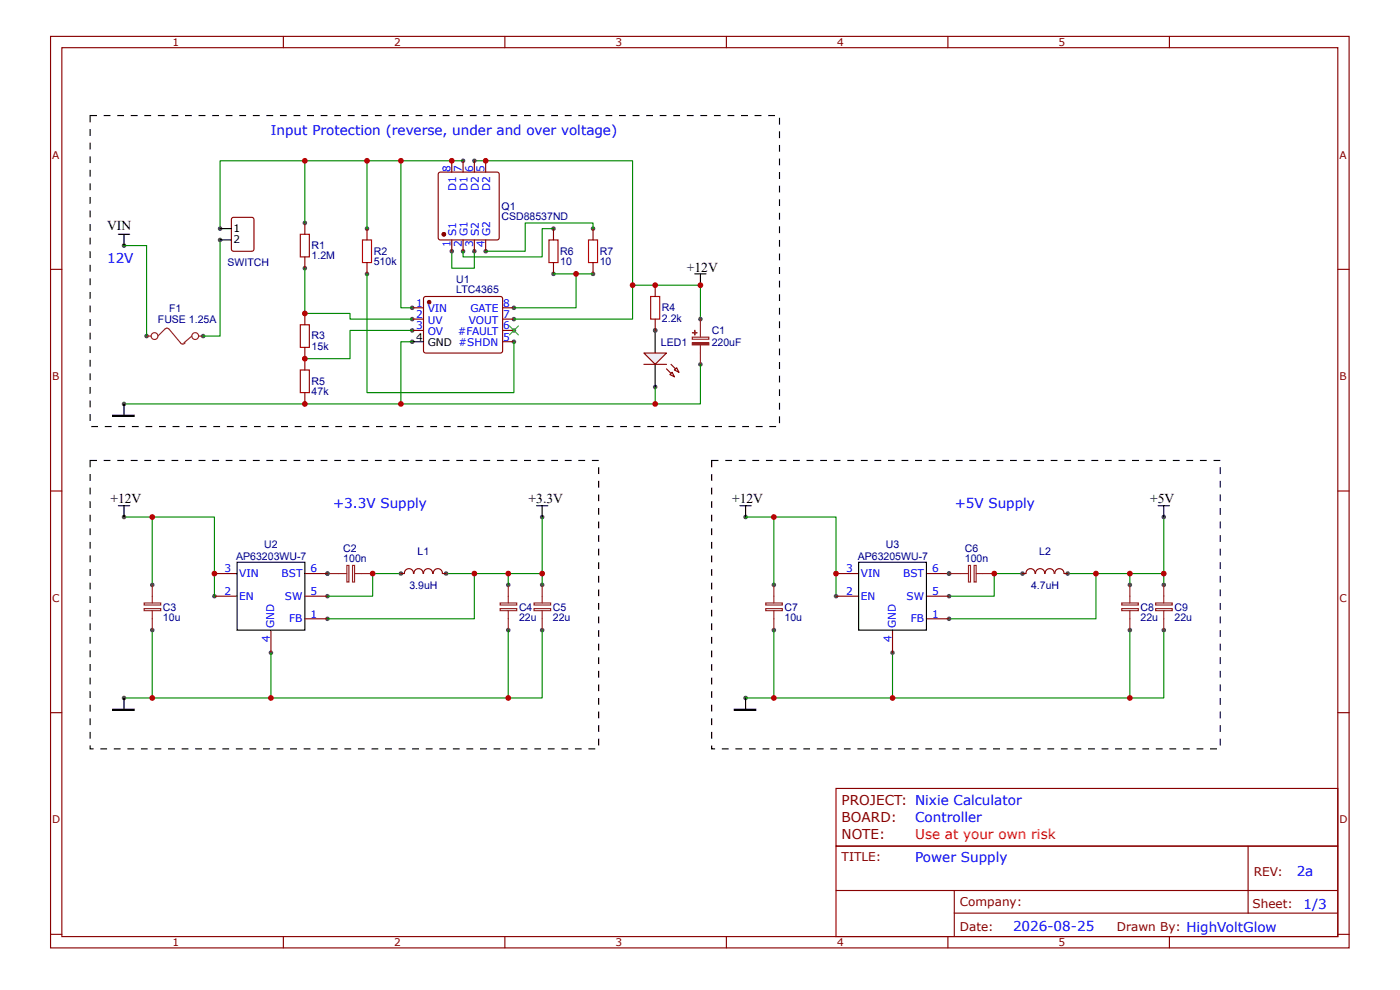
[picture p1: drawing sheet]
<svg xmlns="http://www.w3.org/2000/svg" width="297mm" height="210mm" viewBox="0 0 297 210" stroke-linecap="round" stroke-linejoin="round" font-family="sans-serif">
<g fill="none" stroke="#800" stroke-width=".24">
<path d="M10.7 7.7h275.5v193.3h-275.5zM13.1 10.1h270.7v188.5h-270.7zM60.1 7.7v2.4M107.1 7.7v2.4M154.1 7.7v2.4M201.1 7.7v2.4M248.1 7.7v2.4M10.7 57.1h2.4M283.8 57.1h2.4M10.7 104.1h2.4M283.8 104.1h2.4M10.7 151.1h2.4"/>
<path d="M283.8 151.1h2.4M177.4 179.4h106.4v19.2h-106.4zM264.8 179.4v14.2M10.7 198.1h2.4M60.1 198.6v2.4M107.1 198.6v2.4M154.1 198.6v2.4M177.4 188.8h106.3M201.1 198.6v2.4M202.4 193.6h81.3M202.4 188.8v9.6M248.1 198.6v2.4"/>
<path d="M283.8 198.1h2.4"/>
</g>
<circle cx="139" cy="70.1" r=".48" fill="#4f4f4f"/>
<path d="M139 70.1v4.7" fill="none" stroke="#000" stroke-width=".24"/>
<circle cx="139" cy="82" r=".48" fill="#4f4f4f"/>
<path d="M139 77.2v4.8" fill="none" stroke="#000" stroke-width=".24"/>
<path d="M136.6 74.8h4.8l-2.4 2.4z" fill="#efefef"/>
<path d="M136.6 74.8h4.8l-2.4 2.4zM141.4 78.2l1.7 1.7M142.4 77.2l1.6 1.7" fill="none" stroke="#800" stroke-width=".24"/>
<path d="M142.1 79.4l.5-.5 .5 1z" fill="#efefef"/>
<path d="M142.1 79.4l.5-.5 .5 1z" fill="none" stroke="#800" stroke-width=".24"/>
<path d="M143.1 78.4l.5-.4 .4 .9z" fill="#efefef"/>
<path d="M136.6 77.2h4.8M143.1 78.4l.5-.4 .4 .9z" fill="none" stroke="#800" stroke-width=".24"/>
<circle cx="148.6" cy="60.5" r=".48" fill="#4f4f4f"/>
<path d="M147.4 58.1h2.4M148.6 58.1v2.4" fill="none" stroke="#000" stroke-width=".24"/>
<path d="M33.5 71.3l1.6-1.6 .5-.1 2.7 3.1a.6 .6 0 0 0 1 0M40.7 71.3l-1.7 1.4" fill="none" stroke="#8d2323" stroke-width=".24"/>
<circle cx="31.1" cy="71.3" r=".48" fill="#4f4f4f"/>
<g fill="none" stroke="#8d2323" stroke-width=".24">
<path d="M31.1 71.3h1"/>
<circle cx="32.8" cy="71.3" r=".72"/>
</g>
<circle cx="43.1" cy="71.3" r=".48" fill="#4f4f4f"/>
<g fill="none" stroke="#8d2323" stroke-width=".24">
<path d="M42.1 71.3h1M146.9 72.7h3.5v.4h-3.5zM146.9 71.5h3.5v.4h-3.5zM148.6 70.1v1.4M148.6 73.2v1.6"/>
<circle cx="41.4" cy="71.3" r=".72"/>
</g>
<path d="M103 34.1h31.2v26.4h14.4v7.2M31.1 52.1v19.2M46.7 50.9v20.4h-3.6" fill="none" stroke="#080" stroke-width=".24"/>
<path d="M146.9 72.9h3.5" fill="none" stroke="#8d2323" stroke-width=".43"/>
<circle cx="148.6" cy="67.7" r=".48" fill="#4f4f4f"/>
<path d="M148.6 67.7v2.4" fill="none" stroke="#8d2323" stroke-width=".24"/>
<circle cx="148.6" cy="77.2" r=".48" fill="#4f4f4f"/>
<path d="M148.6 74.8v2.4" fill="none" stroke="#8d2323" stroke-width=".24"/>
<path d="M146.9 70.5l1 .1z" fill="#8d2323"/>
<path d="M146.9 70.5l1 .1z" fill="none" stroke="#8d2323" stroke-width=".24"/>
<path d="M147.4 70.1v.9z" fill="#8d2323"/>
<path d="M147.4 70.1v.9z" fill="none" stroke="#8d2323" stroke-width=".24"/>
<path d="M148.6 77.2v8.4h-122.3" fill="none" stroke="#080" stroke-width=".24"/>
<path d="M90 63l.3-.1h16.1l.2 .4-.1 11.3-.3 .2h-16.1l-.3-.4v-11.1zM177.4 167.2h106.4v12.2h-106.4z" fill="none" stroke="#800" stroke-width=".24"/>
<circle cx="91" cy="64.1" r=".36" fill="#800"/>
<circle cx="91" cy="64.1" r=".36" fill="none" stroke="#800" stroke-width=".24"/>
<circle cx="87.4" cy="65.3" r=".48" fill="#4f4f4f"/>
<path d="M87.4 65.3h2.4" fill="none" stroke="#800" stroke-width=".24"/>
<circle cx="87.4" cy="67.7" r=".48" fill="#4f4f4f"/>
<path d="M87.4 67.7h2.4" fill="none" stroke="#800" stroke-width=".24"/>
<circle cx="87.4" cy="70.1" r=".48" fill="#4f4f4f"/>
<path d="M87.4 70.1h2.4" fill="none" stroke="#800" stroke-width=".24"/>
<circle cx="87.4" cy="72.5" r=".48" fill="#4f4f4f"/>
<path d="M87.4 72.5h2.4" fill="none" stroke="#000" stroke-width=".24"/>
<circle cx="109" cy="72.5" r=".48" fill="#4f4f4f"/>
<path d="M106.6 72.5h2.4" fill="none" stroke="#800" stroke-width=".24"/>
<circle cx="109" cy="70.1" r=".48" fill="#4f4f4f"/>
<path d="M106.6 70.1h2.4" fill="none" stroke="#800" stroke-width=".24"/>
<circle cx="109" cy="67.7" r=".48" fill="#4f4f4f"/>
<path d="M106.6 67.7h2.4" fill="none" stroke="#800" stroke-width=".24"/>
<circle cx="109" cy="65.3" r=".48" fill="#4f4f4f"/>
<path d="M106.6 65.3h2.4" fill="none" stroke="#800" stroke-width=".24"/>
<path d="M63.7 49.7h1.9v4.8h-1.9z" fill="none" stroke="#a00000" stroke-width=".24"/>
<circle cx="64.7" cy="56.9" r=".48" fill="#4f4f4f"/>
<path d="M64.7 54.5v2.4" fill="none" stroke="#800" stroke-width=".24"/>
<circle cx="64.7" cy="47.3" r=".48" fill="#4f4f4f"/>
<path d="M64.7 47.3v2.4" fill="none" stroke="#800" stroke-width=".24"/>
<path d="M63.7 68.9h1.9v4.7h-1.9z" fill="none" stroke="#a00000" stroke-width=".24"/>
<circle cx="64.7" cy="76" r=".48" fill="#4f4f4f"/>
<path d="M64.7 73.6v2.4" fill="none" stroke="#800" stroke-width=".24"/>
<circle cx="64.7" cy="66.5" r=".48" fill="#4f4f4f"/>
<path d="M64.7 66.5v2.4" fill="none" stroke="#800" stroke-width=".24"/>
<path d="M63.7 78.4h1.9v4.8h-1.9z" fill="none" stroke="#a00000" stroke-width=".24"/>
<circle cx="64.7" cy="85.6" r=".48" fill="#4f4f4f"/>
<path d="M64.7 83.2v2.4" fill="none" stroke="#800" stroke-width=".24"/>
<circle cx="64.7" cy="76" r=".48" fill="#4f4f4f"/>
<path d="M64.7 76v2.4" fill="none" stroke="#800" stroke-width=".24"/>
<circle cx="26.3" cy="85.6" r=".48" fill="#4f4f4f"/>
<path d="M23.9 88h4.6v.3h-4.6zM23.9 88.2h4.6M26.3 85.6v2.4" fill="none" stroke="#000" stroke-width=".24"/>
<path d="M76.9 50.9h1.9v4.8h-1.9z" fill="none" stroke="#a00000" stroke-width=".24"/>
<circle cx="77.9" cy="58.1" r=".48" fill="#4f4f4f"/>
<path d="M77.9 55.7v2.4" fill="none" stroke="#800" stroke-width=".24"/>
<circle cx="77.9" cy="48.5" r=".48" fill="#4f4f4f"/>
<path d="M77.9 48.5v2.4" fill="none" stroke="#800" stroke-width=".24"/>
<path d="M64.7 34.1h13.2v14.4M77.9 34.1h7.2v31.2h2.3M100.6 34.1h2.4M64.7 47.3v-13.2h-18v14.4M64.7 56.9v9.6h9.6v1.2h13.1M77.9 58.1v25.1h31.1v-10.7M95.8 53.3v3.6h4.8v-3.6M87.4 72.5h-2.3v13.1M87.4 70.1h-13.1v5.9h-9.6M134.2 60.5v7.2h-25.2M139 82v3.6" fill="none" stroke="#080" stroke-width=".24"/>
<path d="M108.1 69.1l1.9 1.9M110 69.1l-1.9 1.9" fill="none" stroke="#3c3" stroke-width=".24"/>
<circle cx="115" cy="109.6" r=".48" fill="#4f4f4f"/>
<path d="M113.8 107.2h2.4M115 107.2v2.4" fill="none" stroke="#000" stroke-width=".24"/>
<path d="M113.3 129h3.5v.5h-3.5zM113.3 127.8h3.5v.5h-3.5zM115 126.4v1.4M115 129.5v1.7" fill="none" stroke="#8d2323" stroke-width=".24"/>
<circle cx="115" cy="124" r=".48" fill="#4f4f4f"/>
<path d="M115 124v2.4" fill="none" stroke="#8d2323" stroke-width=".24"/>
<circle cx="115" cy="133.6" r=".48" fill="#4f4f4f"/>
<path d="M73.6 119.9h.4v3.5h-.4zM74.8 119.9h.4v3.5h-.4zM71.9 121.6h1.6M75.2 121.6h1.5M115 131.2v2.4" fill="none" stroke="#8d2323" stroke-width=".24"/>
<circle cx="79.1" cy="121.6" r=".48" fill="#4f4f4f"/>
<path d="M76.7 121.6h2.4" fill="none" stroke="#8d2323" stroke-width=".24"/>
<circle cx="69.5" cy="121.6" r=".48" fill="#4f4f4f"/>
<path d="M69.5 121.6h2.4" fill="none" stroke="#8d2323" stroke-width=".24"/>
<path d="M32.3 133.6v14.4h-6" fill="none" stroke="#080" stroke-width=".24"/>
<circle cx="26.3" cy="148" r=".48" fill="#4f4f4f"/>
<path d="M23.9 150.4h4.6v.2h-4.6zM23.9 150.5h4.6M26.3 148v2.4" fill="none" stroke="#000" stroke-width=".24"/>
<path d="M26.3 109.6h6v14.4" fill="none" stroke="#080" stroke-width=".24"/>
<circle cx="26.3" cy="109.6" r=".48" fill="#4f4f4f"/>
<path d="M25.1 107.2h2.4M26.3 107.2v2.4" fill="none" stroke="#000" stroke-width=".24"/>
<path d="M30.6 129h3.5v.5h-3.5zM30.6 127.8h3.5v.5h-3.5zM32.3 126.4v1.4M32.3 129.5v1.7" fill="none" stroke="#8d2323" stroke-width=".24"/>
<circle cx="32.3" cy="124" r=".48" fill="#4f4f4f"/>
<path d="M32.3 124v2.4" fill="none" stroke="#8d2323" stroke-width=".24"/>
<circle cx="32.3" cy="133.6" r=".48" fill="#4f4f4f"/>
<path d="M32.3 131.2v2.4" fill="none" stroke="#8d2323" stroke-width=".24"/>
<g fill="#000">
<path d="M22 24.4h1.4v.2h-1.4zM24.9 24.4h1.4v.2h-1.4zM27.7 24.4h1.5v.2h-1.5zM30.6 24.4h1.5v.2h-1.5zM33.5 24.4h1.4v.2h-1.4zM36.4 24.4h1.4v.2h-1.4zM39.3 24.4h1.4v.2h-1.4zM42.1 24.4h1.5v.2h-1.5zM45 24.4h1.4v.2h-1.4zM47.9 24.4h1.4v.2h-1.4zM50.8 24.4h1.4v.2h-1.4zM53.6 24.4h1.5v.2h-1.5zM56.5 24.4h1.5v.2h-1.5zM59.4 24.4h1.4v.2h-1.4zM62.3 24.4h1.4v.2h-1.4zM65.2 24.4h1.4v.2h-1.4zM68 24.4h1.5v.2h-1.5zM70.9 24.4h1.4v.2h-1.4zM73.8 24.4h1.4v.2h-1.4zM76.7 24.4h1.4v.2h-1.4zM79.5 24.4h1.5v.2h-1.5zM82.4 24.4h1.5v.2h-1.5zM85.3 24.4h1.4v.2h-1.4zM88.2 24.4h1.4v.2h-1.4zM91 24.4h1.5v.2h-1.5zM93.9 24.4h1.5v.2h-1.5zM96.8 24.4h1.4v.2h-1.4zM99.7 24.4h1.4v.2h-1.4zM102.6 24.4h1.4v.2h-1.4zM105.4 24.4h1.5v.2h-1.5zM108.3 24.4h1.4v.2h-1.4zM111.2 24.4h1.4v.2h-1.4zM114.1 24.4h1.4v.2h-1.4zM116.9 24.4h1.5v.2h-1.5zM119.8 24.4h1.5v.2h-1.5zM122.7 24.4h1.4v.2h-1.4zM125.6 24.4h1.4v.2h-1.4zM128.4 24.4h1.5v.2h-1.5zM131.3 24.4h1.5v.2h-1.5zM134.2 24.4h1.4v.2h-1.4zM137.1 24.4h1.4v.2h-1.4zM140 24.4h1.4v.2h-1.4zM142.8 24.4h1.5v.2h-1.5zM145.7 24.4h1.5v.2h-1.5zM148.6 24.4h1.4v.2h-1.4zM151.5 24.4h1.4v.2h-1.4zM154.3 24.4h1.5v.2h-1.5zM157.2 24.4h1.5v.2h-1.5zM160.1 24.4h1.4v.2h-1.4zM163 24.4h1.4v.2h-1.4zM165.3 25h.2v1.4h-.2zM165.3 27.9h.2v1.4h-.2zM165.3 30.7h.2v1.5h-.2zM165.3 33.6h.2v1.4h-.2zM165.3 36.5h.2v1.4h-.2zM165.3 39.4h.2v1.4h-.2zM165.3 42.2h.2v1.5h-.2zM165.3 45.1h.2v1.5h-.2zM165.3 48h.2v1.4h-.2zM165.3 50.9h.2v1.4h-.2zM165.3 53.7h.2v1.5h-.2zM165.3 56.6h.2v1.5h-.2zM165.3 59.5h.2v1.4h-.2zM165.3 62.4h.2v1.4h-.2zM165.3 65.3h.2v1.4h-.2zM165.3 68.1h.2v1.5h-.2zM165.3 71h.2v1.5h-.2zM165.3 73.9h.2v1.4h-.2zM165.3 76.8h.2v1.4h-.2zM165.3 79.6h.2v1.5h-.2zM165.3 82.5h.2v1.5h-.2zM165.3 85.4h.2v1.4h-.2zM165.3 88.3h.2v1.4h-.2zM163.2 90.3h1.5v.3h-1.5zM160.3 90.3h1.5v.3h-1.5zM157.5 90.3h1.4v.3h-1.4zM154.6 90.3h1.4v.3h-1.4zM151.7 90.3h1.4v.3h-1.4zM148.8 90.3h1.5v.3h-1.5zM146 90.3h1.4v.3h-1.4zM143.1 90.3h1.4v.3h-1.4zM140.2 90.3h1.4v.3h-1.4zM137.3 90.3h1.5v.3h-1.5zM134.4 90.3h1.5v.3h-1.5zM131.6 90.3h1.4v.3h-1.4zM128.7 90.3h1.4v.3h-1.4zM125.8 90.3h1.4v.3h-1.4zM122.9 90.3h1.5v.3h-1.5zM120.1 90.3h1.4v.3h-1.4zM117.2 90.3h1.4v.3h-1.4zM114.3 90.3h1.4v.3h-1.4zM111.4 90.3h1.5v.3h-1.5zM108.5 90.3h1.5v.3h-1.5zM105.7 90.3h1.4v.3h-1.4zM102.8 90.3h1.4v.3h-1.4zM99.9 90.3h1.5v.3h-1.5zM97 90.3h1.5v.3h-1.5zM94.2 90.3h1.4v.3h-1.4zM91.3 90.3h1.4v.3h-1.4zM88.4 90.3h1.4v.3h-1.4zM85.5 90.3h1.5v.3h-1.5zM82.7 90.3h1.4v.3h-1.4zM79.8 90.3h1.4v.3h-1.4zM76.9 90.3h1.4v.3h-1.4zM74 90.3h1.5v.3h-1.5zM71.1 90.3h1.5v.3h-1.5zM68.3 90.3h1.4v.3h-1.4zM65.4 90.3h1.4v.3h-1.4zM62.5 90.3h1.5v.3h-1.5zM59.6 90.3h1.5v.3h-1.5zM56.8 90.3h1.4v.3h-1.4zM53.9 90.3h1.4v.3h-1.4zM51 90.3h1.4v.3h-1.4zM48.1 90.3h1.5v.3h-1.5zM45.3 90.3h1.4v.3h-1.4zM42.4 90.3h1.4v.3h-1.4zM39.5 90.3h1.4v.3h-1.4zM36.6 90.3h1.5v.3h-1.5zM33.7 90.3h1.5v.3h-1.5zM30.9 90.3h1.4v.3h-1.4zM28 90.3h1.4v.3h-1.4zM25.1 90.3h1.4v.3h-1.4zM22.2 90.3h1.5v.3h-1.5zM19.4 90.3h1.4v.3h-1.4zM19 87.8h.2v1.4h-.2zM19 84.9h.2v1.5h-.2zM19 82h.2v1.5h-.2zM19 79.2h.2v1.4h-.2zM19 76.3h.2v1.4h-.2zM19 73.4h.2v1.4h-.2zM19 70.5h.2v1.5h-.2zM19 67.7h.2v1.4h-.2zM19 64.8h.2v1.4h-.2zM19 61.9h.2v1.4h-.2zM19 59h.2v1.5h-.2zM19 56.1h.2v1.5h-.2zM19 53.3h.2v1.4h-.2zM19 50.4h.2v1.4h-.2zM19 47.5h.2v1.5h-.2zM19 44.6h.2v1.5h-.2zM19 41.8h.2v1.4h-.2zM19 38.9h.2v1.4h-.2zM19 36h.2v1.4h-.2zM19 33.1h.2v1.5h-.2zM19 30.3h.2v1.4h-.2zM19 27.4h.2v1.4h-.2zM19 24.4h1.6v.2h-1.5v-.1h.1v1.4h-.2z"/>
<path d="M22 97.5h1.4v.2h-1.4zM24.9 97.5h1.4v.2h-1.4zM27.7 97.5h1.5v.2h-1.5zM30.6 97.5h1.5v.2h-1.5zM33.5 97.5h1.4v.2h-1.4zM36.4 97.5h1.4v.2h-1.4zM39.3 97.5h1.4v.2h-1.4zM42.1 97.5h1.5v.2h-1.5zM45 97.5h1.4v.2h-1.4zM47.9 97.5h1.4v.2h-1.4zM50.8 97.5h1.4v.2h-1.4zM53.6 97.5h1.5v.2h-1.5zM56.5 97.5h1.5v.2h-1.5zM59.4 97.5h1.4v.2h-1.4zM62.3 97.5h1.4v.2h-1.4zM65.2 97.5h1.4v.2h-1.4zM68 97.5h1.5v.2h-1.5zM70.9 97.5h1.4v.2h-1.4zM73.8 97.5h1.4v.2h-1.4zM76.7 97.5h1.4v.2h-1.4zM79.5 97.5h1.5v.2h-1.5zM82.4 97.5h1.5v.2h-1.5zM85.3 97.5h1.4v.2h-1.4zM88.2 97.5h1.4v.2h-1.4zM91 97.5h1.5v.2h-1.5zM93.9 97.5h1.5v.2h-1.5zM96.8 97.5h1.4v.2h-1.4zM99.7 97.5h1.4v.2h-1.4zM102.6 97.5h1.4v.2h-1.4zM105.4 97.5h1.5v.2h-1.5zM108.3 97.5h1.4v.2h-1.4zM111.2 97.5h1.4v.2h-1.4zM114.1 97.5h1.4v.2h-1.4zM116.9 97.5h1.5v.2h-1.5zM119.8 97.5h1.5v.2h-1.5zM122.7 97.5h1.4v.2h-1.4zM125.6 97.5h1.4v.2h-1.4zM126.9 99.1h.2v1.4h-.2zM126.9 101.9h.2v1.5h-.2zM126.9 104.8h.2v1.5h-.2zM126.9 107.7h.2v1.4h-.2zM126.9 110.6h.2v1.4h-.2zM126.9 113.5h.2v1.4h-.2zM126.9 116.3h.2v1.5h-.2zM126.9 119.2h.2v1.4h-.2zM126.9 122.1h.2v1.4h-.2zM126.9 125h.2v1.4h-.2zM126.9 127.8h.2v1.5h-.2zM126.9 130.7h.2v1.5h-.2zM126.9 133.6h.2v1.4h-.2zM126.9 136.5h.2v1.4h-.2zM126.9 139.3h.2v1.5h-.2zM126.9 142.2h.2v1.5h-.2zM126.9 145.1h.2v1.4h-.2zM126.9 148h.2v1.4h-.2zM126.9 150.9h.2v1.4h-.2zM126.9 153.7h.2v1.5h-.2zM126.9 156.6h.2v1.4h-.2zM124.9 158.6h1.4v.3h-1.4zM122 158.6h1.4v.3h-1.4zM119.1 158.6h1.4v.3h-1.4zM116.2 158.6h1.5v.3h-1.5zM113.3 158.6h1.5v.3h-1.5zM110.5 158.6h1.4v.3h-1.4zM107.6 158.6h1.4v.3h-1.4zM104.7 158.6h1.5v.3h-1.5zM101.8 158.6h1.5v.3h-1.5zM99 158.6h1.4v.3h-1.4zM96.1 158.6h1.4v.3h-1.4zM93.2 158.6h1.4v.3h-1.4zM90.3 158.6h1.5v.3h-1.5zM87.4 158.6h1.5v.3h-1.5zM84.6 158.6h1.4v.3h-1.4zM81.7 158.6h1.4v.3h-1.4zM78.8 158.6h1.5v.3h-1.5zM75.9 158.6h1.5v.3h-1.5zM73.1 158.6h1.4v.3h-1.4zM70.2 158.6h1.4v.3h-1.4zM67.3 158.6h1.4v.3h-1.4zM64.4 158.6h1.5v.3h-1.5zM61.6 158.6h1.4v.3h-1.4zM58.7 158.6h1.4v.3h-1.4zM55.8 158.6h1.4v.3h-1.4zM52.9 158.6h1.5v.3h-1.5zM50 158.6h1.5v.3h-1.5zM47.2 158.6h1.4v.3h-1.4zM44.3 158.6h1.4v.3h-1.4zM41.4 158.6h1.5v.3h-1.5zM38.5 158.6h1.5v.3h-1.5zM35.7 158.6h1.4v.3h-1.4zM32.8 158.6h1.4v.3h-1.4zM29.9 158.6h1.4v.3h-1.4zM27 158.6h1.5v.3h-1.5zM24.2 158.6h1.4v.3h-1.4zM21.3 158.6h1.4v.3h-1.4zM19 158h.2v.8h-.1v-.2h.7v.3h-.8zM19 155.2h.2v1.4h-.2zM19 152.3h.2v1.4h-.2zM19 149.4h.2v1.5h-.2zM19 146.5h.2v1.5h-.2zM19 143.7h.2v1.4h-.2zM19 140.8h.2v1.4h-.2zM19 137.9h.2v1.4h-.2zM19 135h.2v1.5h-.2zM19 132.2h.2v1.4h-.2zM19 129.3h.2v1.4h-.2zM19 126.4h.2v1.4h-.2zM19 123.5h.2v1.5h-.2zM19 120.6h.2v1.5h-.2zM19 117.8h.2v1.4h-.2zM19 114.9h.2v1.4h-.2zM19 112h.2v1.5h-.2zM19 109.1h.2v1.5h-.2zM19 106.3h.2v1.4h-.2zM19 103.4h.2v1.4h-.2zM19 100.5h.2v1.4h-.2zM19 97.5h1.6v.2h-1.5v-.1h.1v1.5h-.2z"/>
</g>
<circle cx="94.2" cy="49.7" r=".36" fill="#800"/>
<g fill="none" stroke="#800" stroke-width=".24">
<path d="M93.1 36.6l.3-.1h12l.4 .1 .1 .4v13.4l-.1 .3-.4 .2h-12l-.3-.2-.1-.3v-13.4z"/>
<circle cx="94.2" cy="49.7" r=".36"/>
</g>
<circle cx="94.2" cy="49.7" r=".36" fill="#800"/>
<circle cx="94.2" cy="49.7" r=".36" fill="none" stroke="#800" stroke-width=".24"/>
<circle cx="95.8" cy="53.3" r=".48" fill="#4f4f4f"/>
<path d="M95.8 50.9v2.4" fill="none" stroke="#800" stroke-width=".24"/>
<circle cx="98.2" cy="53.3" r=".48" fill="#4f4f4f"/>
<path d="M98.2 50.9v2.4" fill="none" stroke="#800" stroke-width=".24"/>
<circle cx="100.6" cy="53.3" r=".48" fill="#4f4f4f"/>
<path d="M100.6 50.9v2.4" fill="none" stroke="#800" stroke-width=".24"/>
<circle cx="103" cy="53.3" r=".48" fill="#4f4f4f"/>
<path d="M103 50.9v2.4" fill="none" stroke="#800" stroke-width=".24"/>
<circle cx="103" cy="34.1" r=".48" fill="#4f4f4f"/>
<path d="M103 34.1v2.4" fill="none" stroke="#800" stroke-width=".24"/>
<circle cx="100.6" cy="34.1" r=".48" fill="#4f4f4f"/>
<path d="M100.6 34.1v2.4" fill="none" stroke="#800" stroke-width=".24"/>
<circle cx="98.2" cy="34.1" r=".48" fill="#4f4f4f"/>
<path d="M98.2 34.1v2.4" fill="none" stroke="#800" stroke-width=".24"/>
<circle cx="95.8" cy="34.1" r=".48" fill="#4f4f4f"/>
<path d="M95.8 34.1v2.4" fill="none" stroke="#800" stroke-width=".24"/>
<circle cx="26.3" cy="52.1" r=".48" fill="#4f4f4f"/>
<path d="M25.1 49.7h2.4M26.3 49.7v2.4" fill="none" stroke="#000" stroke-width=".24"/>
<path d="M26.3 52.1h4.8" fill="none" stroke="#080" stroke-width=".24"/>
<circle cx="69.5" cy="131.2" r=".48" fill="#4f4f4f"/>
<path d="M64.7 131.2h4.8" fill="none" stroke="#800" stroke-width=".24"/>
<circle cx="45.5" cy="126.4" r=".48" fill="#4f4f4f"/>
<path d="M45.5 126.4h4.8" fill="none" stroke="#800" stroke-width=".24"/>
<circle cx="45.5" cy="121.6" r=".48" fill="#4f4f4f"/>
<path d="M45.5 121.6h4.8" fill="none" stroke="#800" stroke-width=".24"/>
<circle cx="57.5" cy="138.4" r=".48" fill="#4f4f4f"/>
<path d="M57.5 133.6v4.8" fill="none" stroke="#800" stroke-width=".24"/>
<circle cx="69.5" cy="126.4" r=".48" fill="#4f4f4f"/>
<path d="M64.7 126.4h4.8" fill="none" stroke="#800" stroke-width=".24"/>
<circle cx="69.5" cy="121.6" r=".48" fill="#4f4f4f"/>
<path d="M64.7 121.6h4.8" fill="none" stroke="#800" stroke-width=".24"/>
<path d="M50.3 119.2h14.4v14.4h-14.4z" fill="none" stroke="#000" stroke-width=".24"/>
<path d="M85.1 121.6h-6v4.8h-9.6M94.6 121.6h6v9.6h-31.1" fill="none" stroke="#080" stroke-width=".24"/>
<path d="M106.1 129h3.5v.5h-3.5zM106.1 127.8h3.5v.5h-3.5zM107.8 126.4v1.4M107.8 129.5v1.7" fill="none" stroke="#8d2323" stroke-width=".24"/>
<circle cx="107.8" cy="124" r=".48" fill="#4f4f4f"/>
<path d="M107.8 124v2.4" fill="none" stroke="#8d2323" stroke-width=".24"/>
<circle cx="107.8" cy="133.6" r=".48" fill="#4f4f4f"/>
<path d="M107.8 131.2v2.4M238 129h3.5v.5h-3.5zM238 127.8h3.5v.5h-3.5zM239.7 126.4v1.4M239.7 129.5v1.7" fill="none" stroke="#8d2323" stroke-width=".24"/>
<g fill="none" stroke="#080" stroke-width=".24">
<path d="M32.3 109.6h13.2v16.8M115 109.6v12M164.2 109.6h13.2v16.8M246.9 109.6v12M57.5 138.4v9.6M100.6 121.6h7.2v2.4M107.8 133.6v14.4h-75.5M107.8 121.6h7.2v2.4M115 133.6v14.4h-7.2M189.3 138.4v9.6M232.5 121.6h7.2v2.4M239.7 121.6h7.2v2.4"/>
<path d="M239.7 133.6v14.4h-75.5M246.9 133.6v14.4h-7.2"/>
</g>
<circle cx="239.7" cy="124" r=".48" fill="#4f4f4f"/>
<path d="M239.7 124v2.4" fill="none" stroke="#8d2323" stroke-width=".24"/>
<circle cx="239.7" cy="133.6" r=".48" fill="#4f4f4f"/>
<path d="M239.7 131.2v2.4" fill="none" stroke="#8d2323" stroke-width=".24"/>
<path d="M216.9 121.6h-6v4.8h-9.6M226.5 121.6h6v9.6h-31.2" fill="none" stroke="#080" stroke-width=".24"/>
<circle cx="201.3" cy="131.2" r=".48" fill="#4f4f4f"/>
<path d="M196.5 131.2h4.8" fill="none" stroke="#800" stroke-width=".24"/>
<circle cx="177.4" cy="126.4" r=".48" fill="#4f4f4f"/>
<path d="M177.4 126.4h4.8" fill="none" stroke="#800" stroke-width=".24"/>
<circle cx="177.4" cy="121.6" r=".48" fill="#4f4f4f"/>
<path d="M177.4 121.6h4.8" fill="none" stroke="#800" stroke-width=".24"/>
<circle cx="189.3" cy="138.4" r=".48" fill="#4f4f4f"/>
<path d="M189.3 133.6v4.8" fill="none" stroke="#800" stroke-width=".24"/>
<circle cx="201.3" cy="126.4" r=".48" fill="#4f4f4f"/>
<path d="M196.5 126.4h4.8" fill="none" stroke="#800" stroke-width=".24"/>
<circle cx="201.3" cy="121.6" r=".48" fill="#4f4f4f"/>
<path d="M196.5 121.6h4.8" fill="none" stroke="#800" stroke-width=".24"/>
<path d="M182.2 119.2h14.3v14.4h-14.3z" fill="none" stroke="#000" stroke-width=".24"/>
<path d="M153.9 97.5h1.4v.2h-1.4zM156.7 97.5h1.5v.2h-1.5zM159.6 97.5h1.5v.2h-1.5zM162.5 97.5h1.4v.2h-1.4zM165.4 97.5h1.4v.2h-1.4zM168.2 97.5h1.5v.2h-1.5zM171.1 97.5h1.5v.2h-1.5zM174 97.5h1.4v.2h-1.4zM176.9 97.5h1.4v.2h-1.4zM179.8 97.5h1.4v.2h-1.4zM182.6 97.5h1.5v.2h-1.5zM185.5 97.5h1.5v.2h-1.5zM188.4 97.5h1.4v.2h-1.4zM191.3 97.5h1.4v.2h-1.4zM194.1 97.5h1.5v.2h-1.5zM197 97.5h1.5v.2h-1.5zM199.9 97.5h1.4v.2h-1.4zM202.8 97.5h1.4v.2h-1.4zM205.7 97.5h1.4v.2h-1.4zM208.5 97.5h1.5v.2h-1.5zM211.4 97.5h1.4v.2h-1.4zM214.3 97.5h1.4v.2h-1.4zM217.2 97.5h1.4v.2h-1.4zM220 97.5h1.5v.2h-1.5zM222.9 97.5h1.5v.2h-1.5zM225.8 97.5h1.4v.2h-1.4zM228.7 97.5h1.4v.2h-1.4zM231.5 97.5h1.5v.2h-1.5zM234.4 97.5h1.5v.2h-1.5zM237.3 97.5h1.4v.2h-1.4zM240.2 97.5h1.4v.2h-1.4zM243.1 97.5h1.4v.2h-1.4zM245.9 97.5h1.5v.2h-1.5zM248.8 97.5h1.4v.2h-1.4zM251.7 97.5h1.4v.2h-1.4zM254.6 97.5h1.4v.2h-1.4zM257.4 97.5h1.5v.2h-1.5zM258.8 99.1h.2v1.4h-.2zM258.8 101.9h.2v1.5h-.2zM258.8 104.8h.2v1.5h-.2zM258.8 107.7h.2v1.4h-.2zM258.8 110.6h.2v1.4h-.2zM258.8 113.5h.2v1.4h-.2zM258.8 116.3h.2v1.5h-.2zM258.8 119.2h.2v1.4h-.2zM258.8 122.1h.2v1.4h-.2zM258.8 125h.2v1.4h-.2zM258.8 127.8h.2v1.5h-.2zM258.8 130.7h.2v1.5h-.2zM258.8 133.6h.2v1.4h-.2zM258.8 136.5h.2v1.4h-.2zM258.8 139.3h.2v1.5h-.2zM258.8 142.2h.2v1.5h-.2zM258.8 145.1h.2v1.4h-.2zM258.8 148h.2v1.4h-.2zM258.8 150.9h.2v1.4h-.2zM258.8 153.7h.2v1.5h-.2zM258.8 156.6h.2v1.4h-.2zM256.7 158.6h1.5v.3h-1.5zM253.8 158.6h1.5v.3h-1.5zM251 158.6h1.4v.3h-1.4zM248.1 158.6h1.4v.3h-1.4zM245.2 158.6h1.5v.3h-1.5zM242.3 158.6h1.5v.3h-1.5zM239.5 158.6h1.4v.3h-1.4zM236.6 158.6h1.4v.3h-1.4zM233.7 158.6h1.4v.3h-1.4zM230.8 158.6h1.5v.3h-1.5zM228 158.6h1.4v.3h-1.4zM225.1 158.6h1.4v.3h-1.4zM222.2 158.6h1.4v.3h-1.4zM219.3 158.6h1.5v.3h-1.5zM216.4 158.6h1.5v.3h-1.5zM213.6 158.6h1.4v.3h-1.4zM210.7 158.6h1.4v.3h-1.4zM207.8 158.6h1.4v.3h-1.4zM204.9 158.6h1.5v.3h-1.5zM202.1 158.6h1.4v.3h-1.4zM199.2 158.6h1.4v.3h-1.4zM196.3 158.6h1.4v.3h-1.4zM193.4 158.6h1.5v.3h-1.5zM190.5 158.6h1.5v.3h-1.5zM187.7 158.6h1.4v.3h-1.4zM184.8 158.6h1.4v.3h-1.4zM181.9 158.6h1.5v.3h-1.5zM179 158.6h1.5v.3h-1.5zM176.2 158.6h1.4v.3h-1.4zM173.3 158.6h1.4v.3h-1.4zM170.4 158.6h1.4v.3h-1.4zM167.5 158.6h1.5v.3h-1.5zM164.7 158.6h1.4v.3h-1.4zM161.8 158.6h1.4v.3h-1.4zM158.9 158.6h1.4v.3h-1.4zM156 158.6h1.5v.3h-1.5zM153.1 158.6h1.5v.3h-1.5zM150.9 158h.2v.8h-.1v-.2h.7v.3h-.8zM150.9 155.2h.2v1.4h-.2zM150.9 152.3h.2v1.4h-.2zM150.9 149.4h.2v1.5h-.2zM150.9 146.5h.2v1.5h-.2zM150.9 143.7h.2v1.4h-.2zM150.9 140.8h.2v1.4h-.2zM150.9 137.9h.2v1.4h-.2zM150.9 135h.2v1.5h-.2zM150.9 132.2h.2v1.4h-.2zM150.9 129.3h.2v1.4h-.2zM150.9 126.4h.2v1.4h-.2zM150.9 123.5h.2v1.5h-.2zM150.9 120.6h.2v1.5h-.2zM150.9 117.8h.2v1.4h-.2zM150.9 114.9h.2v1.4h-.2zM150.9 112h.2v1.5h-.2zM150.9 109.1h.2v1.5h-.2zM150.9 106.3h.2v1.4h-.2zM150.9 103.4h.2v1.4h-.2zM150.9 100.5h.2v1.4h-.2zM150.9 97.5h1.5v.2h-1.4v-.1h.1v1.5h-.2z" fill="#000"/>
<path d="M162.4 129h3.6v.5h-3.6zM162.4 127.8h3.6v.5h-3.6zM164.2 126.4v1.4M164.2 129.5v1.7" fill="none" stroke="#8d2323" stroke-width=".24"/>
<circle cx="164.2" cy="124" r=".48" fill="#4f4f4f"/>
<path d="M164.2 124v2.4" fill="none" stroke="#8d2323" stroke-width=".24"/>
<circle cx="164.2" cy="133.6" r=".48" fill="#4f4f4f"/>
<path d="M164.2 131.2v2.4" fill="none" stroke="#8d2323" stroke-width=".24"/>
<circle cx="158.2" cy="109.6" r=".48" fill="#4f4f4f"/>
<path d="M157 107.2h2.4M158.2 107.2v2.4" fill="none" stroke="#000" stroke-width=".24"/>
<path d="M158.2 109.6h6v14.4" fill="none" stroke="#080" stroke-width=".24"/>
<circle cx="158.2" cy="148" r=".48" fill="#4f4f4f"/>
<path d="M155.8 150.4h4.5v.2h-4.5zM155.8 150.5h4.5M158.2 148v2.4" fill="none" stroke="#000" stroke-width=".24"/>
<path d="M164.2 133.6v14.4h-6" fill="none" stroke="#080" stroke-width=".24"/>
<path d="M205.5 119.9h.4v3.5h-.4zM206.7 119.9h.4v3.5h-.4zM203.7 121.6h1.7M207.1 121.6h1.4" fill="none" stroke="#8d2323" stroke-width=".24"/>
<circle cx="210.9" cy="121.6" r=".48" fill="#4f4f4f"/>
<path d="M208.5 121.6h2.4" fill="none" stroke="#8d2323" stroke-width=".24"/>
<circle cx="201.3" cy="121.6" r=".48" fill="#4f4f4f"/>
<path d="M201.3 121.6h2.4M245.2 129h3.5v.5h-3.5zM245.2 127.8h3.5v.5h-3.5zM246.9 126.4v1.4M246.9 129.5v1.7" fill="none" stroke="#8d2323" stroke-width=".24"/>
<circle cx="246.9" cy="124" r=".48" fill="#4f4f4f"/>
<path d="M246.9 124v2.4" fill="none" stroke="#8d2323" stroke-width=".24"/>
<circle cx="246.9" cy="133.6" r=".48" fill="#4f4f4f"/>
<path d="M246.9 131.2v2.4" fill="none" stroke="#8d2323" stroke-width=".24"/>
<circle cx="246.9" cy="109.6" r=".48" fill="#4f4f4f"/>
<path d="M245.7 107.2h2.4M246.9 107.2v2.4" fill="none" stroke="#000" stroke-width=".24"/>
<path d="M116.5 50.9h1.9v4.8h-1.9z" fill="none" stroke="#a00000" stroke-width=".24"/>
<circle cx="117.4" cy="58.1" r=".48" fill="#4f4f4f"/>
<path d="M117.4 55.7v2.4" fill="none" stroke="#800" stroke-width=".24"/>
<circle cx="117.4" cy="48.5" r=".48" fill="#4f4f4f"/>
<path d="M117.4 48.5v2.4" fill="none" stroke="#800" stroke-width=".24"/>
<path d="M124.9 50.9h1.9v4.8h-1.9z" fill="none" stroke="#a00000" stroke-width=".24"/>
<circle cx="125.8" cy="58.1" r=".48" fill="#4f4f4f"/>
<path d="M125.8 55.7v2.4" fill="none" stroke="#800" stroke-width=".24"/>
<circle cx="125.8" cy="48.5" r=".48" fill="#4f4f4f"/>
<path d="M125.8 48.5v2.4" fill="none" stroke="#800" stroke-width=".24"/>
<path d="M117.4 48.5h-2.4v6h-16.8v-1.2M117.4 58.1h8.4M122.2 58.1v7.2h-13.2M125.8 48.5v-1.2h-14.4v6h-8.4" fill="none" stroke="#080" stroke-width=".24"/>
<circle cx="94.6" cy="121.6" r=".48" fill="#4f4f4f"/>
<path d="M93.9 121.6h.7" fill="none" stroke="#800" stroke-width=".24"/>
<circle cx="85.1" cy="121.6" r=".48" fill="#4f4f4f"/>
<path d="M85.1 121.6h.7M85.8 121.6a.96 .96 0 0 1 1-1 .96 .96 0 0 1 .9 1M87.8 121.6a.96 .96 0 0 1 1-1 .96 .96 0 0 1 .9 1M89.9 121.6a.96 .96 0 0 1 .9-1 .96 .96 0 0 1 1 1M91.9 121.6a.96 .96 0 0 1 1-1 .96 .96 0 0 1 .9 1" fill="none" stroke="#800" stroke-width=".24"/>
<circle cx="226.5" cy="121.6" r=".48" fill="#4f4f4f"/>
<path d="M225.8 121.6h.7" fill="none" stroke="#800" stroke-width=".24"/>
<circle cx="216.9" cy="121.6" r=".48" fill="#4f4f4f"/>
<path d="M216.9 121.6h.7M217.7 121.6a.96 .96 0 0 1 .9-1 .96 .96 0 0 1 1 1M219.7 121.6a.96 .96 0 0 1 1-1 .96 .96 0 0 1 .9 1M221.7 121.6a.96 .96 0 0 1 1-1 .96 .96 0 0 1 .9 1M223.8 121.6a.96 .96 0 0 1 1-1 .96 .96 0 0 1 .9 1" fill="none" stroke="#800" stroke-width=".24"/>
<path d="M138 62.9h2v4.8h-2z" fill="none" stroke="#a00000" stroke-width=".24"/>
<circle cx="139" cy="60.5" r=".48" fill="#4f4f4f"/>
<path d="M139 60.5v2.4" fill="none" stroke="#800" stroke-width=".24"/>
<circle cx="139" cy="70.1" r=".48" fill="#4f4f4f"/>
<path d="M49.2 46.2l.4-.1h3.8l.4 .2 .1 6.5-.2 .4-4.1 .1-.4-.2-.1-6.5zM139 67.7v2.4" fill="none" stroke="#800" stroke-width=".24"/>
<circle cx="46.7" cy="48.5" r=".48" fill="#4f4f4f"/>
<path d="M46.7 48.5h2.4" fill="none" stroke="#000" stroke-width=".24"/>
<circle cx="46.7" cy="50.9" r=".48" fill="#4f4f4f"/>
<path d="M46.7 50.9h2.4" fill="none" stroke="#000" stroke-width=".24"/>
<path d="M85.1 34.1h13.1" fill="none" stroke="#080" stroke-width=".24"/>
<circle cx="246.9" cy="121.6" r=".48" fill="#4f4f4f"/>
<circle cx="246.9" cy="121.6" r=".6" fill="#c00"/>
<circle cx="232.5" cy="121.6" r=".48" fill="#4f4f4f"/>
<circle cx="232.5" cy="121.6" r=".6" fill="#c00"/>
<circle cx="177.4" cy="121.6" r=".48" fill="#4f4f4f"/>
<circle cx="177.4" cy="121.6" r=".6" fill="#c00"/>
<circle cx="189.3" cy="148" r=".48" fill="#4f4f4f"/>
<circle cx="189.3" cy="148" r=".6" fill="#c00"/>
<circle cx="164.2" cy="148" r=".48" fill="#4f4f4f"/>
<circle cx="164.2" cy="148" r=".6" fill="#c00"/>
<circle cx="210.9" cy="121.6" r=".48" fill="#4f4f4f"/>
<circle cx="210.9" cy="121.6" r=".6" fill="#c00"/>
<circle cx="239.7" cy="148" r=".48" fill="#4f4f4f"/>
<circle cx="239.7" cy="148" r=".6" fill="#c00"/>
<circle cx="164.2" cy="109.6" r=".48" fill="#4f4f4f"/>
<circle cx="164.2" cy="109.6" r=".6" fill="#c00"/>
<circle cx="239.7" cy="121.6" r=".48" fill="#4f4f4f"/>
<circle cx="239.7" cy="121.6" r=".6" fill="#c00"/>
<circle cx="107.8" cy="121.6" r=".48" fill="#4f4f4f"/>
<circle cx="107.8" cy="121.6" r=".6" fill="#c00"/>
<circle cx="32.3" cy="109.6" r=".48" fill="#4f4f4f"/>
<circle cx="32.3" cy="109.6" r=".6" fill="#c00"/>
<circle cx="107.8" cy="148" r=".48" fill="#4f4f4f"/>
<circle cx="107.8" cy="148" r=".6" fill="#c00"/>
<circle cx="79.1" cy="121.6" r=".48" fill="#4f4f4f"/>
<circle cx="79.1" cy="121.6" r=".6" fill="#c00"/>
<circle cx="103" cy="34.1" r=".48" fill="#4f4f4f"/>
<circle cx="103" cy="34.1" r=".6" fill="#c00"/>
<circle cx="64.7" cy="66.5" r=".48" fill="#4f4f4f"/>
<circle cx="64.7" cy="66.5" r=".6" fill="#c00"/>
<circle cx="64.7" cy="76" r=".48" fill="#4f4f4f"/>
<circle cx="64.7" cy="76" r=".6" fill="#c00"/>
<circle cx="64.7" cy="85.6" r=".48" fill="#4f4f4f"/>
<circle cx="64.7" cy="85.6" r=".6" fill="#c00"/>
<circle cx="85.1" cy="85.6" r=".48" fill="#4f4f4f"/>
<circle cx="85.1" cy="85.6" r=".6" fill="#c00"/>
<circle cx="148.6" cy="60.5" r=".48" fill="#4f4f4f"/>
<circle cx="148.6" cy="60.5" r=".6" fill="#c00"/>
<circle cx="134.2" cy="60.5" r=".48" fill="#4f4f4f"/>
<circle cx="134.2" cy="60.5" r=".6" fill="#c00"/>
<circle cx="139" cy="85.6" r=".48" fill="#4f4f4f"/>
<circle cx="139" cy="85.6" r=".6" fill="#c00"/>
<circle cx="32.3" cy="148" r=".48" fill="#4f4f4f"/>
<circle cx="32.3" cy="148" r=".6" fill="#c00"/>
<circle cx="57.5" cy="148" r=".48" fill="#4f4f4f"/>
<circle cx="57.5" cy="148" r=".6" fill="#c00"/>
<circle cx="45.5" cy="121.6" r=".48" fill="#4f4f4f"/>
<circle cx="45.5" cy="121.6" r=".6" fill="#c00"/>
<circle cx="100.6" cy="121.6" r=".48" fill="#4f4f4f"/>
<circle cx="100.6" cy="121.6" r=".6" fill="#c00"/>
<circle cx="115" cy="121.6" r=".48" fill="#4f4f4f"/>
<circle cx="115" cy="121.6" r=".6" fill="#c00"/>
<circle cx="122.2" cy="58.1" r=".48" fill="#4f4f4f"/>
<circle cx="122.2" cy="58.1" r=".6" fill="#c00"/>
<circle cx="139" cy="60.5" r=".48" fill="#4f4f4f"/>
<circle cx="139" cy="60.5" r=".6" fill="#c00"/>
<circle cx="64.7" cy="34.1" r=".48" fill="#4f4f4f"/>
<circle cx="64.7" cy="34.1" r=".6" fill="#c00"/>
<circle cx="77.9" cy="34.1" r=".48" fill="#4f4f4f"/>
<circle cx="77.9" cy="34.1" r=".6" fill="#c00"/>
<circle cx="85.1" cy="34.1" r=".48" fill="#4f4f4f"/>
<circle cx="85.1" cy="34.1" r=".6" fill="#c00"/>
<circle cx="95.8" cy="34.1" r=".48" fill="#4f4f4f"/>
<circle cx="95.8" cy="34.1" r=".6" fill="#c00"/>
<g font-size="2.9" fill="#00f">
<text x="57.5" y="28.6">Input Protection (reverse, under and over voltage)</text>
<text x="22.7" y="55.7">12V</text>
<text x="70.7" y="107.7">+3.3V Supply</text>
<text x="202.5" y="107.7">+5V Supply</text>
<text x="194.1" y="174.3">Controller</text>
<text x="194.1" y="182.7">Power Supply</text>
<text x="275.1" y="185.7">2a</text>
<text x="214.9" y="197.5">2026-08-25</text>
<text x="276.5" y="192.7">1/3</text>
</g>
<g font-size="2.9">
<text x="22.7" y="48.7">VIN</text>
<text x="145.7" y="57.6">+12V</text>
<text x="23.4" y="106.7">+12V</text>
<text x="112.1" y="106.7">+3.3V</text>
<text x="155.3" y="106.7">+12V</text>
<text x="244" y="106.7">+5V</text>
</g>
<g font-size="2.9" fill="#800">
<text x="178.6" y="170.8">PROJECT: Nixie Calculator</text>
<text x="178.6" y="177.9">NOTE:</text>
<text x="178.6" y="174.3">BOARD:</text>
</g>
<text font-size="2.9" fill="#f00" x="194.1" y="177.9">Use at your own risk</text>
<g font-size="2.6" fill="#800">
<text x="178.6" y="182.5">TITLE:</text>
<text x="266" y="185.7">REV:</text>
<text x="203.6" y="197.4">Date:</text>
<text x="203.6" y="192.2">Company:</text>
<text x="237" y="197.4">Drawn By: HighVoltGlow</text>
<text x="265.7" y="192.6">Sheet:</text>
</g>
<g font-size="2.2" fill="#800">
<text x="36.6" y="9.8">1</text>
<text x="83.6" y="9.8">2</text>
<text x="130.6" y="9.8">3</text>
<text x="177.6" y="9.8">4</text>
<text x="224.6" y="9.8">5</text>
<text x="11.1" y="33.6">A</text>
<text x="284.2" y="33.6">A</text>
<text x="11.1" y="80.6">B</text>
<text x="284.2" y="80.6">B</text>
<text x="11.1" y="127.6">C</text>
<text x="284.2" y="127.6">C</text>
<text x="11.1" y="174.6">D</text>
<text x="284.2" y="174.6">D</text>
<text x="36.6" y="200.6">1</text>
<text x="83.6" y="200.6">2</text>
<text x="130.6" y="200.6">3</text>
<text x="177.6" y="200.6">4</text>
<text x="224.6" y="200.6">5</text>
</g>
<g font-size="2.2" fill="#00f">
<text x="95.6" y="36.4" transform="rotate(-90 95.6 36.4)">8</text>
<text x="96.8" y="40.5" transform="rotate(-90 96.8 40.5)">D1</text>
<text x="98" y="36.4" transform="rotate(-90 98 36.4)">7</text>
<text x="99.2" y="40.5" transform="rotate(-90 99.2 40.5)">D1</text>
<text x="100.4" y="36.4" transform="rotate(-90 100.4 36.4)">6</text>
<text x="101.6" y="40.5" transform="rotate(-90 101.6 40.5)">D2</text>
<text x="102.8" y="36.4" transform="rotate(-90 102.8 36.4)">5</text>
<text x="104" y="40.5" transform="rotate(-90 104 40.5)">D2</text>
<text x="95.6" y="52.4" transform="rotate(-90 95.6 52.4)">1</text>
<text x="96.8" y="50" transform="rotate(-90 96.8 50)">S1</text>
<text x="98" y="52.4" transform="rotate(-90 98 52.4)">2</text>
<text x="99.2" y="50" transform="rotate(-90 99.2 50)">G1</text>
<text x="100.4" y="52.4" transform="rotate(-90 100.4 52.4)">3</text>
<text x="101.6" y="50" transform="rotate(-90 101.6 50)">S2</text>
<text x="102.8" y="52.4" transform="rotate(-90 102.8 52.4)">4</text>
<text x="104" y="50" transform="rotate(-90 104 50)">G2</text>
<text x="88.3" y="65">1</text>
<text x="106.7" y="65">8</text>
<text x="88.3" y="67.4">2</text>
<text x="88.3" y="69.8">3</text>
<text x="90.7" y="66.2">VIN</text>
<text x="90.7" y="68.6">UV</text>
<text x="90.7" y="71">OV</text>
<text x="97.1" y="71">#FAULT</text>
<text x="99.4" y="68.6">VOUT</text>
<text x="99.8" y="66.2">GATE</text>
<text x="106.7" y="69.8">6</text>
<text x="106.7" y="67.4">7</text>
<text x="106.7" y="72.2">5</text>
<text x="47.7" y="121.4">3</text>
<text x="50.8" y="122.3">VIN</text>
<text x="59.7" y="122.3">BST</text>
<text x="65.9" y="121.4">6</text>
<text x="179.5" y="121.4">3</text>
<text x="182.6" y="122.3">VIN</text>
<text x="191.6" y="122.3">BST</text>
<text x="197.7" y="121.4">6</text>
<text x="47.7" y="126.2">2</text>
<text x="50.8" y="127.1">EN</text>
<text x="60.4" y="127.1">SW</text>
<text x="61.4" y="131.9">FB</text>
<text x="65.9" y="131">1</text>
<text x="65.9" y="126.2">5</text>
<text x="179.5" y="126.2">2</text>
<text x="182.6" y="127.1">EN</text>
<text x="192.3" y="127.1">SW</text>
<text x="193.2" y="131.9">FB</text>
<text x="197.7" y="131">1</text>
<text x="197.7" y="126.2">5</text>
<text x="57.2" y="136.2" transform="rotate(-90 57.2 136.2)">4</text>
<text x="58.2" y="133.1" transform="rotate(-90 58.2 133.1)">GND</text>
<text x="189.1" y="136.2" transform="rotate(-90 189.1 136.2)">4</text>
<text x="190.1" y="133.1" transform="rotate(-90 190.1 133.1)">GND</text>
</g>
<g font-size="2.2" fill="#000080">
<text x="106.4" y="46.6">CSD88537ND</text>
<text x="106.4" y="44.4">Q1</text>
<text x="66.1" y="52.8">R1</text>
<text x="79.3" y="54">R2</text>
<text x="118.9" y="54">R6</text>
<text x="127.3" y="54">R7</text>
<text x="48.3" y="56.4">SWITCH</text>
<text x="66.1" y="54.9">1.2M</text>
<text x="79.3" y="56.1">510k</text>
<text x="96.8" y="60">U1</text>
<text x="118.9" y="56.1">10</text>
<text x="127.2" y="56.1">10</text>
<text x="96.8" y="62.1">LTC4365</text>
<text x="140.4" y="66">R4</text>
<text x="33.5" y="68.5">FUSE 1.25A</text>
<text x="35.9" y="66.1">F1</text>
<text x="66.1" y="72">R3</text>
<text x="140.4" y="68.2">2.2k</text>
<text x="151" y="70.9">C1</text>
<text x="66.1" y="74.1">15k</text>
<text x="140.2" y="73.3">LED1</text>
<text x="151" y="73.3">220uF</text>
<text x="66.1" y="83.7">47k</text>
<text x="66.1" y="81.6">R5</text>
<text x="50.1" y="118.8">AP63203WU-7</text>
<text x="56" y="116.2">U2</text>
<text x="72.8" y="119.2">100n</text>
<text x="72.8" y="117">C2</text>
<text x="88.6" y="117.7">L1</text>
<text x="182" y="118.8">AP63205WU-7</text>
<text x="187.9" y="116.2">U3</text>
<text x="204.7" y="119.2">100n</text>
<text x="204.7" y="117">C6</text>
<text x="220.5" y="117.6">L2</text>
<text x="86.9" y="124.8">3.9uH</text>
<text x="218.7" y="124.8">4.7uH</text>
<text x="34.6" y="131.8">10u</text>
<text x="34.6" y="129.6">C3</text>
<text x="110.1" y="131.8">22u</text>
<text x="110.1" y="129.6">C4</text>
<text x="117.3" y="131.8">22u</text>
<text x="117.3" y="129.6">C5</text>
<text x="166.4" y="131.8">10u</text>
<text x="166.4" y="129.6">C7</text>
<text x="242" y="131.8">22u</text>
<text x="242" y="129.6">C8</text>
<text x="249.2" y="131.8">22u</text>
<text x="249.2" y="129.6">C9</text>
</g>
<g font-size="2.2">
<text x="49.6" y="49.2">1</text>
<text x="49.6" y="51.6">2</text>
<text x="88.3" y="72.2">4</text>
<text x="90.7" y="73.4">GND #SHDN</text>
</g>
</svg>
